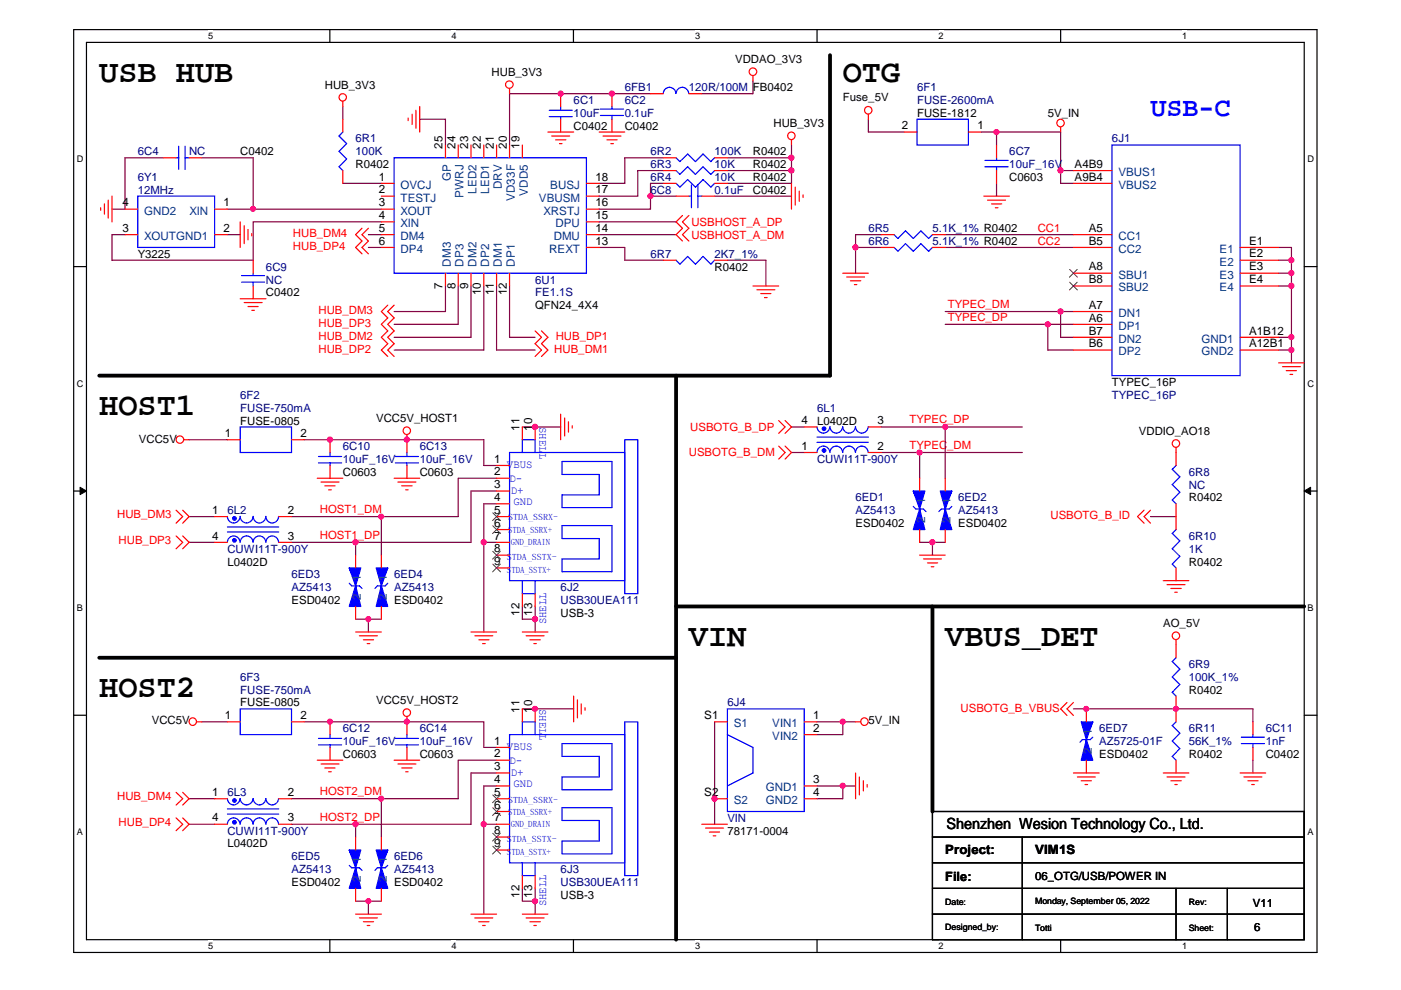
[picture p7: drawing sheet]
<svg xmlns="http://www.w3.org/2000/svg" width="297mm" height="210mm" viewBox="0 0 297 210" stroke-linecap="round" stroke-linejoin="round" font-family="sans-serif">
<path d="M15.6 6.3h263.6v195.6h-263.6zM18.3 9h258.2v190.2h-258.2z" fill="none" stroke="#000" stroke-width=".25"/>
<g fill="#fff">
<path d="M44.1 6.5h1.1v2.2h-1.1z"/>
<path d="M44.1 199.4h1.1v2.2h-1.1z"/>
</g>
<path d="M69.9 6.3v2.7M69.9 199.2v2.7" fill="none" stroke="#000" stroke-width=".25"/>
<g fill="#fff">
<path d="M95.7 6.5h1.1v2.2h-1.1z"/>
<path d="M95.7 199.4h1.1v2.2h-1.1z"/>
</g>
<path d="M121.6 6.3v2.7M121.6 199.2v2.7" fill="none" stroke="#000" stroke-width=".25"/>
<g fill="#fff">
<path d="M147.4 6.5h1v2.2h-1z"/>
<path d="M147.4 199.4h1v2.2h-1z"/>
</g>
<path d="M173.2 6.3v2.7M173.2 199.2v2.7" fill="none" stroke="#000" stroke-width=".25"/>
<g fill="#fff">
<path d="M199 6.5h1.1v2.2h-1.1z"/>
<path d="M199 199.4h1.1v2.2h-1.1z"/>
</g>
<path d="M224.9 6.3v2.7M224.9 199.2v2.7" fill="none" stroke="#000" stroke-width=".25"/>
<g fill="#fff">
<path d="M250.7 6.5h1v2.2h-1z"/>
<path d="M250.7 199.4h1v2.2h-1z"/>
<path d="M16.3 32.7h1.4v2.2h-1.4z"/>
<path d="M277.2 32.7h1.4v2.2h-1.4z"/>
<path d="M16.3 80.2h1.4v2.2h-1.4z"/>
<path d="M277.2 80.2h1.4v2.2h-1.4z"/>
</g>
<path d="M15.6 56.5h2.7M276.5 56.5h2.7" fill="none" stroke="#000" stroke-width=".25"/>
<g fill="#fff">
<path d="M16.3 127.8h1.3v2.2h-1.3z"/>
<path d="M277.2 127.8h1.3v2.2h-1.3z"/>
</g>
<path d="M15.6 104.1h2.7M276.5 104.1h2.7" fill="none" stroke="#000" stroke-width=".25"/>
<g fill="#000" stroke="#000" stroke-width=".21">
<path d="M17 103.3l1.3 .8-1.3 .8z" fill-rule="evenodd"/>
<path d="M276.5 104.1l1.4-.8v1.6z" fill-rule="evenodd"/>
</g>
<g fill="#fff">
<path d="M16.3 175.3h1.3v2.2h-1.3z"/>
<path d="M277.2 175.3h1.3v2.2h-1.3z"/>
</g>
<path d="M15.6 151.7h2.7M276.5 151.7h2.7M197.7 172.1h78.8v27.1h-78.8zM197.7 177.5h78.8M216.7 177.5v21.7M197.7 193.8h78.8M197.7 188.4h78.8M197.7 182.9h78.8M249.3 188.4v10.8M260.2 188.4v10.8" fill="none" stroke="#000" stroke-width=".25"/>
<path d="M176 11.7v67.9h-155M143.3 79.6v119.6M21 139.5h122.3M143.3 128.6h133.2M197.7 128.6v43.5" fill="none" stroke="#000" stroke-width=".8"/>
<g fill="none" stroke="#800040" stroke-width=".25">
<path d="M137.9 19.9h-29.9v10.8M159.6 17.2v2.7h-10.8M34.6 33.5h-8.1v10.8h-2.8M42.8 33.5h10.9v10.8M72.7 38.9h8.2M72.7 22.6v2.7M89 25.3h5.4v5.4M140.6 33.5h-8.1v5.4h-5.5M140.6 38.9h-2.7v5.4h-10.9M140.6 36.2h-5.4v5.4h-8.2M154.2 33.5h13.6M154.2 36.2h13.6"/>
<path d="M167.8 30.7v8.2h-13.6M184.1 25.3v2.7h7.6M208 28h16.9v10.9h2.7M211.3 28v2.7M211.3 38.9v2.7M224.9 36.2h2.7M48.2 44.3h32.7M48.2 49.8h2.7M78.1 49.8h2.8M78.1 52.5h2.8M80.9 47h-27.2v8.2h-30v-5.4h2.8M127 52.5h5.5v2.7h8.1"/>
<path d="M127 49.8h16.3M127 47h16.3M137.9 41.6h5.4M151.5 41.6h16.3M154.2 55.2h8.2v5.4M181.4 52.5h5.4M186.8 49.8h-5.4v8.1M200.4 49.8h27.2M200.4 52.5h27.2M271.1 55.2h2.7M271.1 52.5h2.7v24.4M271.1 57.9h2.7"/>
<path d="M94.4 60.6v5.5h-10.8M97.2 60.6v8.2h-13.6M99.9 60.6v10.9h-16.3M102.6 60.6v13.6h-19M105.3 60.6v13.6h8.2M108 60.6v10.9h5.5M200.4 66.1h27.2M200.4 68.8h27.2M222.2 68.8v5.4h5.4M224.9 66.1v5.4h2.7M271.1 71.5h2.7M271.1 74.2h2.7"/>
<path d="M271.1 60.6h2.7M40.1 93.2h8.1M64.5 93.2h38.1v5.5h2.7M110.7 90.5h8.2M167.8 90.5h2.7M167.8 95.9h2.7M186.8 90.5h29.9M186.8 95.9h29.9M195 95.9v5.5M200.4 90.5v10.9M40.1 115h5.4M40.1 109.5h5.4"/>
<path d="M75.4 115v2.7M80.9 109.5v8.2M102.6 115h2.7M105.3 101.4h-8.1v8.1h-35.4M105.3 104.1h-5.4v10.9h-38.1M105.3 106.8h-2.7v27.2M195 115h5.4M197.7 115v2.7M243.9 109.5h5.4M75.4 131.3h5.5M78.1 131.3v2.7M110.7 128.6v2.7h2.8"/>
<path d="M113.5 128.6v5.4M42.8 153h5.4M64.5 153h38.1v5.5h2.7M110.7 150.3h10.9M151.5 153v21.8M173.2 153h8.2M178.7 153v2.8h-5.5M227.6 150.3h38v2.7M40.1 174.8h5.4M40.1 169.3h5.4M75.4 174.8v2.7M80.9 169.3v8.2"/>
<path d="M102.6 174.8h2.7M105.3 161.2h-8.1v8.1h-35.4M105.3 163.9h-5.4v10.9h-38.1M105.3 166.6h-2.7v27.2M173.2 166.6h8.2M178.7 166.6v2.7h-5.5M265.6 161.2v2.7M75.4 191.1h5.5M78.1 191.1v2.7M110.7 188.4v2.7h2.8M113.5 188.4v5.4"/>
</g>
<g fill="#f0f" stroke="#f0f" stroke-width=".25">
<circle cx="167.8" cy="36.1" r=".54"/>
<circle cx="118.9" cy="19.8" r=".52"/>
<circle cx="167.8" cy="33.4" r=".54"/>
<circle cx="53.6" cy="44.3" r=".51"/>
<circle cx="222.1" cy="68.8" r=".52"/>
<circle cx="224.8" cy="66" r=".54"/>
<circle cx="181.4" cy="52.4" r=".54"/>
<circle cx="197.7" cy="115" r=".54"/>
<circle cx="86.3" cy="153" r=".52"/>
<circle cx="70" cy="153" r=".52"/>
<circle cx="78.1" cy="191.1" r=".51"/>
<circle cx="86.2" cy="93.2" r=".54"/>
<circle cx="69.9" cy="93.2" r=".54"/>
<circle cx="78.1" cy="131.3" r=".52"/>
<circle cx="137.9" cy="41.6" r=".52"/>
<circle cx="273.8" cy="55.2" r=".52"/>
<circle cx="273.8" cy="57.9" r=".52"/>
<circle cx="273.8" cy="60.6" r=".54"/>
<circle cx="273.8" cy="71.5" r=".52"/>
<circle cx="273.8" cy="74.2" r=".54"/>
<circle cx="211.3" cy="28" r=".52"/>
<circle cx="224.8" cy="36.1" r=".54"/>
<circle cx="178.7" cy="153" r=".52"/>
<circle cx="178.7" cy="166.6" r=".52"/>
<circle cx="151.5" cy="169.3" r=".54"/>
<circle cx="249.3" cy="150.3" r=".52"/>
<circle cx="230.3" cy="150.3" r=".51"/>
<circle cx="129.7" cy="19.8" r=".54"/>
<circle cx="102.5" cy="115" r=".54"/>
<circle cx="113.4" cy="131.3" r=".54"/>
<circle cx="113.4" cy="90.5" r=".54"/>
<circle cx="113.4" cy="191.1" r=".52"/>
<circle cx="113.4" cy="150.3" r=".52"/>
<circle cx="102.5" cy="174.7" r=".54"/>
<circle cx="195" cy="95.9" r=".52"/>
<circle cx="200.4" cy="90.5" r=".52"/>
<circle cx="75.4" cy="115" r=".54"/>
<circle cx="80.8" cy="109.5" r=".51"/>
<circle cx="75.4" cy="174.7" r=".54"/>
<circle cx="80.8" cy="169.3" r=".52"/>
</g>
<g fill="none" stroke="#f00" stroke-width=".25">
<path d="M108 18.8v1.1M118.9 19.9v2.7M129.8 19.9v2.7M137.9 19.9h2.7M146 19.9h2.8M159.6 16.1v1.1M34.6 33.5h2.7M40.1 33.5h2.7M72.7 21.5v1.1M72.7 25.3v2.7M72.7 36.2v2.7M80.9 38.9h2.7"/>
<path d="M86.5 25v.6M87.4 24.2v2.2M88.2 23.4v3.8M89 22.6v5.4M94.4 30.7v2.8M97.2 30.7v2.8M99.9 30.7v2.8M102.6 30.7v2.8M105.3 30.7v2.8M108 30.7v2.8M110.7 30.7v2.8M116.2 28h5.4"/>
<path d="M117 28.8h3.8M117.8 29.6h2.2M118.6 30.5h.6M118.9 25.3v2.7M124.3 38.9h2.7M127 28h5.5M127.8 28.8h3.9M128.7 29.6h2.2M129.5 30.5h.5M129.8 25.3v2.7M140.6 33.5h2.7M140.6 38.9h2.7"/>
<path d="M140.6 36.2h2.7M151.5 33.5h2.7M151.5 38.9h2.7M151.5 36.2h2.7M167.8 29.6v1.1M167.8 38.9v5.4M168.6 39.7v3.8M184.1 24.2v1.1M191.7 28h2.7M205.3 28h2.7M211.3 30.7v2.8M211.3 36.2v2.7"/>
<path d="M224.9 26.9v1.1M227.6 38.9h8.2M227.6 36.2h8.2M21.3 44v.6M22.1 43.2v2.2M22.9 42.4v3.8M23.7 41.6v5.4M26.5 49.8h2.7M26.5 44.3h2.7M45.5 49.8h2.7M45.5 44.3h2.7M50.9 47v5.5"/>
<path d="M51.8 47.9v3.8M52.6 48.7v2.2M53.4 49.5v.5M53.7 55.2v2.7M76.8 48.4l-1.4 1.4 1.4 1.3-1.4 1.4 1.4 1.3M78.1 48.4l-1.3 1.4 1.3 1.3-1.3 1.4 1.3 1.3M80.9 41.6h2.7M80.9 49.8h2.7M80.9 52.5h2.7M80.9 44.3h2.7M80.9 47h2.7M94.4 57.9v2.7"/>
<path d="M97.2 57.9v2.7M99.9 57.9v2.7M102.6 57.9v2.7M105.3 57.9v2.7M108 57.9v2.7M124.3 41.6h2.7M124.3 49.8h2.7M124.3 52.5h2.7M124.3 44.3h2.7M124.3 47h2.7M140.6 55.2h2.7M143.3 41.6h2.7"/>
<path d="M144.7 45.7l-1.4 1.3 1.4 1.4-1.4 1.4 1.4 1.3M146 45.7l-1.3 1.3 1.3 1.4-1.3 1.4 1.3 1.3M148.8 41.6h2.7M151.5 55.2h2.7M169.5 40.5v2.2M170.3 41.3v.6M178.7 57.9h5.4M179.5 58.7h3.8M180.3 59.5h2.2M186.8 49.8h2.8M186.8 52.5h2.8M197.7 49.8h2.7"/>
<path d="M197.7 52.5h2.7M208.6 41.6h5.4M209.4 42.4h3.8M210.2 43.2h2.2M211 44h.6M227.6 57.9h8.2M227.6 49.8h8.2M227.6 52.5h8.2M262.9 57.9h8.2M262.9 52.5h8.2M262.9 55.2h8.2M50.9 63.3h5.5"/>
<path d="M51.8 64.1h3.8M52.6 65h2.1M53.4 65.8h.5M53.7 60.6v2.7M82.2 64.7l-1.3 1.4 1.3 1.3-1.3 1.4 1.3 1.4-1.3 1.3 1.3 1.4-1.3 1.3 1.3 1.4M83.6 64.7l-1.4 1.4 1.4 1.3-1.4 1.4 1.4 1.4-1.4 1.3 1.4 1.4-1.4 1.3 1.4 1.4M113.5 70.2l1.3 1.3-1.3 1.4 1.3 1.3-1.3 1.4M114.8 70.2l1.4 1.3-1.4 1.4 1.4 1.3-1.4 1.4M159.6 60.6h5.5M160.5 61.4h3.8M161.3 62.2h2.1M162.1 63.1h.5"/>
<path d="M181.1 60.3h.6M227.6 60.6h8.2M227.6 71.5h8.2M227.6 68.8h8.2M227.6 66.1h8.2M227.6 74.2h8.2M262.9 60.6h8.2M262.9 71.5h8.2M262.9 74.2h8.2M271.1 76.9h5.4M271.9 77.7h3.8M272.7 78.6h2.2"/>
<path d="M273.5 79.4h.6M39 93.2h1.1M48.2 93.2h2.7M61.8 93.2h2.7M70 93.2v2.7M70 98.7v2.7M86.3 92.2v3.7M86.3 98.7v2.7M105.3 98.7h2.7M110.7 90.5v2.7M113.5 90.5v2.7M118.9 87.8v5.4"/>
<path d="M119.7 88.6v3.8M120.5 89.4v2.2M121.3 90.3v.5M165.1 89.2l1.4 1.3-1.4 1.4M165.1 94.6l1.4 1.3-1.4 1.4M166.5 89.2l1.3 1.3-1.3 1.4M166.5 94.6l1.3 1.3-1.3 1.4M170.5 95.9h2.7M170.5 90.5h2.7M184.1 95.9h2.7M184.1 90.5h2.7M249.3 94.9v3.8"/>
<path d="M37.3 108.2l1.4 1.3-1.4 1.4M37.3 113.6l1.4 1.4-1.4 1.3M38.7 113.6l1.4 1.4-1.4 1.3M38.7 108.2l1.4 1.3-1.4 1.4M45.5 115h2.7M45.5 109.5h2.7M59.1 115h2.7M59.1 109.5h2.7M67.3 101.4h5.4M68.1 102.2h3.8M68.9 103h2.1M69.7 103.9h.5"/>
<path d="M75.4 117.7v2.7M80.9 117.7v2.7M83.6 101.4h5.4M84.4 102.2h3.8M85.2 103h2.2M86 103.9h.5M105.3 117.7h2.7M105.3 101.4h2.7M105.3 104.1h2.7M105.3 106.8h2.7M105.3 115h2.7M105.3 109.5h2.7"/>
<path d="M105.3 112.3h2.7M195 117.7h5.4M195 101.4v2.7M195 112.3v2.7M195.8 118.5h3.8M196.6 119.4h2.2M200.4 101.4v2.7M200.4 112.3v2.7M242.6 108.2l-1.4 1.3 1.4 1.4M243.9 108.2l-1.3 1.3 1.3 1.4M249.3 106.8v5.5M75.4 134h5.5"/>
<path d="M75.4 128.6v2.7M76.2 134.8h3.8M77 135.7h2.2M77.9 136.5h.5M80.9 128.6v2.7M99.9 134h5.4M100.7 134.8h3.8M101.5 135.7h2.2M102.3 136.5h.6M105.3 120.4h2.7M110.7 134h5.5M110.7 125.9v2.7"/>
<path d="M111.5 134.8h3.9M112.4 135.7h2.2M113.2 136.5h.5M113.5 125.9v2.7M197.4 120.2h.6M246.6 123.1h5.5M247.4 124h3.8M248.2 124.8h2.2M249.1 125.6h.5M249.3 120.4v2.7M249.3 135.7v3.8M41.7 153h1.1"/>
<path d="M48.2 153h2.7M61.8 153h2.7M70 153v2.8M70 158.5v2.7M86.3 151.9v3.9M86.3 158.5v2.7M105.3 158.5h2.7M110.7 150.3v2.7M113.5 150.3v2.7M121.6 147.6v5.4M122.4 148.4v3.8M123.2 149.2v2.2"/>
<path d="M124 150v.6M151.5 153h2.7M170.5 153h2.7M170.5 155.8h2.7M181.4 153h1.1M226.2 148.9l-1.3 1.4 1.3 1.4M227.6 148.9l-1.4 1.4 1.4 1.4M230.3 150.3v2.7M249.3 147.6v5.4M265.6 153v2.8M265.6 158.5v2.7M37.3 168l1.4 1.3-1.4 1.4"/>
<path d="M37.3 173.4l1.4 1.4-1.4 1.3M38.7 168l1.4 1.3-1.4 1.4M38.7 173.4l1.4 1.4-1.4 1.3M45.5 174.8h2.7M45.5 169.3h2.7M59.1 174.8h2.7M59.1 169.3h2.7M67.3 161.2h5.4M68.1 162h3.8M68.9 162.8h2.1M69.7 163.6h.5M75.4 177.5v2.7"/>
<path d="M80.9 177.5v2.7M83.6 161.2h5.4M84.4 162h3.8M85.2 162.8h2.2M86 163.6h.5M105.3 161.2h2.7M105.3 163.9h2.7M105.3 174.8h2.7M105.3 166.6h2.7M105.3 177.5h2.7M105.3 169.3h2.7M105.3 172.1h2.7"/>
<path d="M148.8 174.8h5.4M149.6 175.6h3.8M150.4 176.4h2.2M151.2 177.2h.6M151.5 169.3h2.7M170.5 166.6h2.7M170.5 169.3h2.7M181.4 163.9v5.4M182.2 164.7v3.8M183 165.5v2.2M183.9 166.3v.6M227.6 163.9h5.4"/>
<path d="M228.4 164.7h3.8M229.2 165.5h2.2M230 166.3h.6M230.3 161.2v2.7M246.6 163.9h5.5M247.4 164.7h3.8M248.2 165.5h2.2M249.1 166.3h.5M249.3 161.2v2.7M262.9 163.9h5.5M263.7 164.7h3.8M264.6 165.5h2.1"/>
<path d="M265.4 166.3h.5M75.4 193.8h5.5M75.4 188.4v2.7M76.2 194.6h3.8M77 195.4h2.2M77.9 196.2h.5M80.9 188.4v2.7M99.9 193.8h5.4M100.7 194.6h3.8M101.5 195.4h2.2M102.3 196.2h.6M105.3 180.2h2.7"/>
<path d="M110.7 193.8h5.5M110.7 185.6v2.8M111.5 194.6h3.9M112.4 195.4h2.2M113.2 196.2h.5M113.5 185.6v2.8"/>
<circle cx="108" cy="17.9" r=".8"/>
<circle cx="159.6" cy="15.2" r=".81"/>
<circle cx="72.7" cy="20.6" r=".78"/>
<circle cx="167.8" cy="28.8" r=".79"/>
<circle cx="184.1" cy="23.4" r=".79"/>
<circle cx="224.8" cy="26.1" r=".79"/>
<circle cx="38.2" cy="93.2" r=".8"/>
<circle cx="86.2" cy="91.3" r=".79"/>
<circle cx="249.3" cy="94" r=".79"/>
<circle cx="249.3" cy="134.8" r=".79"/>
<circle cx="40.9" cy="153" r=".79"/>
<circle cx="86.2" cy="151.1" r=".79"/>
<circle cx="183.3" cy="153" r=".79"/>
</g>
<g fill="none" stroke="#00f" stroke-width=".25">
<path d="M140.6 19.8a1.33 1.33 0 0 1 1.4-1.3 1.33 1.33 0 0 1 1.3 1.3M143.3 19.8a1.33 1.33 0 0 1 1.4-1.3 1.33 1.33 0 0 1 1.3 1.3M37.3 33.5h.6M37.9 31v4.9M39.2 33.5h.9M39.2 31v4.9M72.7 28l-.8 .8 1.6 1.7-1.6 1.6 1.6 1.6-1.6 1.7 .8 .8M83.6 33.5h40.7v24.4h-40.7zM116.5 23.4h4.8M116.5 24.7h4.8M118.9 22.6v.8M118.9 24.7v.6"/>
<path d="M127.3 24.5h4.9M127.3 23.1h4.9M129.8 22.6v.5M129.8 24.5v.8M143.3 33.5l.8 .8 1.7-1.6 1.6 1.6 1.7-1.6 1.6 1.6 .8-.8M143.3 38.9l.8 .8 1.7-1.6 1.6 1.6 1.7-1.6 1.6 1.6 .8-.8M143.3 36.2l.8 .8 1.7-1.6 1.6 1.6 1.7-1.6 1.6 1.6 .8-.8M146.6 39.2v4.8M148 39.2v4.8M194.4 25.3h10.9v5.4h-10.9zM208.8 35.4h4.9M208.8 34h4.9"/>
<path d="M211.3 33.5v.5M211.3 35.4v.8M235.8 30.7h27.1v48.9h-27.1zM29.2 41.6h16.3v10.9h-16.3zM51.2 59.8h4.9M51.2 58.4h4.9M53.7 57.9v.5M53.7 59.8v.8M143.3 55.2l.8 .8 1.7-1.6 1.6 1.6 1.7-1.6 1.6 1.6 .8-.8M146 41.6h.6M148 41.6h.8M189.6 49.8l.8 .8 1.6-1.6 1.6 1.6 1.6-1.6 1.7 1.6 .8-.8"/>
<path d="M189.6 52.5l.8 .8 1.6-1.6 1.6 1.6 1.6-1.6 1.7 1.6 .8-.8M50.9 90.5h10.9v5.4h-10.9zM67.5 96.8h4.9M67.5 98.1h4.9M70 95.9v.9M70 98.1v.6M83.8 96.8h4.9M83.8 98.1h4.9M86.3 95.9v.9M86.3 98.1v.6M108 95.9h24.5v27.2h-24.5zM110.7 95.9v-2.7h2.8v2.7"/>
<path d="M119.2 97.8h10.6v9.8h-10.6v-2.7h7.8v-4.3h-7.8zM132.5 93.2h2.7v32.7h-2.7zM173.2 90.5a1.35 1.35 0 0 0 1.4 1.3 1.35 1.35 0 0 0 1.3-1.3M173.2 95.9a1.36 1.36 0 0 1 1.4-1.3 1.36 1.36 0 0 1 1.3 1.3M173.2 92.7h10.9M173.2 93.8h10.9M176 90.5a1.33 1.33 0 0 0 1.3 1.3 1.33 1.33 0 0 0 1.3-1.3M176 95.9a1.33 1.33 0 0 1 1.3-1.3 1.33 1.33 0 0 1 1.3 1.3M178.7 90.5a1.33 1.33 0 0 0 1.3 1.3 1.33 1.33 0 0 0 1.4-1.3 1.35 1.35 0 0 0 1.3 1.3 1.35 1.35 0 0 0 1.4-1.3M178.7 95.9a1.33 1.33 0 0 1 1.3-1.3 1.33 1.33 0 0 1 1.4 1.3 1.36 1.36 0 0 1 1.3-1.3 1.36 1.36 0 0 1 1.4 1.3M249.3 98.7l-.8 .8 1.6 1.6-1.6 1.7 1.6 1.6-1.6 1.6 .8 .8M48.2 114.9a1.33 1.33 0 0 1 1.4-1.3 1.33 1.33 0 0 1 1.3 1.3"/>
<path d="M48.2 109.5a1.33 1.33 0 0 0 1.4 1.4 1.33 1.33 0 0 0 1.3-1.4M48.2 112.8h10.9M48.2 111.7h10.9M50.9 114.9a1.36 1.36 0 0 1 1.4-1.3 1.36 1.36 0 0 1 1.3 1.3M50.9 109.5a1.36 1.36 0 0 0 1.4 1.4 1.36 1.36 0 0 0 1.3-1.4M53.7 114.9a1.33 1.33 0 0 1 1.3-1.3 1.33 1.33 0 0 1 1.3 1.3M53.7 109.5a1.33 1.33 0 0 0 1.3 1.4 1.33 1.33 0 0 0 1.3-1.4M56.4 114.9a1.33 1.33 0 0 1 1.3-1.3 1.33 1.33 0 0 1 1.4 1.3M56.4 109.5a1.33 1.33 0 0 0 1.3 1.4 1.33 1.33 0 0 0 1.4-1.4M119.2 111.4h10.6v9.8h-10.6v-2.7h7.8v-4.3h-7.8zM193.6 107.4l.6 .5h1.6l.5 .6M201.8 107.4l-.5 .5h-1.7l-.5 .6"/>
<path d="M249.3 112.3l-.8 .8 1.6 1.6-1.6 1.6 1.6 1.7-1.6 1.6 .8 .8M74 123.7l.6 .5h1.6l.6 .6M82.2 123.7l-.5 .5h-1.7l-.5 .6M110.7 123.1v2.8h2.8v-2.8M249.3 139.5l-.8 .8 1.6 1.6-1.6 1.6 1.6 1.6-1.6 1.7 .8 .8M50.9 150.3h10.9v5.5h-10.9zM67.5 156.6h4.9M67.5 157.9h4.9M70 155.8v.8M70 157.9v.6M83.8 156.6h4.9M83.8 157.9h4.9"/>
<path d="M86.3 155.8v.8M86.3 157.9v.6M108 155.8h24.5v27.1h-24.5zM110.7 155.8v-2.8h2.8v2.8M119.2 157.7h10.6v9.7h-10.6v-2.7h7.8v-4.3h-7.8zM132.5 153h2.7v32.6h-2.7zM154.2 150.3h16.3v21.8h-16.3zM154.2 155.8l5.4 2.7v5.4l-5.4 2.7M231.7 156.3l-.6 .5h-1.6l-.5 .6M249.3 153l-.8 .9 1.6 1.6-1.6 1.6 1.6 1.6-1.6 1.7 .8 .8M263.2 157.7h4.9M263.2 156.3h4.9"/>
<path d="M265.6 155.8v.5M265.6 157.7v.8M48.2 174.7a1.33 1.33 0 0 1 1.4-1.3 1.33 1.33 0 0 1 1.3 1.3M48.2 169.3a1.33 1.33 0 0 0 1.4 1.4 1.33 1.33 0 0 0 1.3-1.4M48.2 172.6h10.9M48.2 171.5h10.9M50.9 174.7a1.36 1.36 0 0 1 1.4-1.3 1.36 1.36 0 0 1 1.3 1.3M50.9 169.3a1.35 1.35 0 0 0 1.4 1.4 1.35 1.35 0 0 0 1.3-1.4M53.7 174.7a1.33 1.33 0 0 1 1.3-1.3 1.33 1.33 0 0 1 1.3 1.3M53.7 169.3a1.33 1.33 0 0 0 1.3 1.4 1.33 1.33 0 0 0 1.3-1.4M56.4 174.7a1.33 1.33 0 0 1 1.3-1.3 1.33 1.33 0 0 1 1.4 1.3M56.4 169.3a1.33 1.33 0 0 0 1.3 1.4 1.33 1.33 0 0 0 1.4-1.4"/>
<path d="M119.2 171.3h10.6v9.7h-10.6v-2.7h7.8v-4.3h-7.8zM74 183.5l.6 .5h1.6l.6 .5M82.2 183.5l-.5 .5h-1.7l-.5 .5M110.7 182.9v2.7h2.8v-2.7"/>
</g>
<g fill="none" stroke="#804000" stroke-width=".21">
<path d="M226.8 57.1l1.6 1.7M226.8 59.8l1.6 1.7M228.4 57.1l-1.7 1.7M228.4 59.8l-1.7 1.7M104.5 119.6l1.6 1.7M104.5 116.9l1.6 1.6M104.5 108.7l1.6 1.7M104.5 111.5l1.6 1.6M106.1 119.6l-1.7 1.7M106.1 116.9l-1.7 1.6M106.1 108.7l-1.7 1.7M106.1 111.5l-1.7 1.6"/>
<path d="M104.5 179.4l1.6 1.7M104.5 176.7l1.6 1.6M104.5 168.5l1.6 1.7M104.5 171.3l1.6 1.6M106.1 179.4l-1.7 1.7M106.1 176.7l-1.7 1.6M106.1 168.5l-1.7 1.7M106.1 171.3l-1.7 1.6"/>
</g>
<g fill="#00f" stroke="#00f" stroke-width=".25">
<path d="M80.9 124.2v.6v-.6l1.3 4.4h-2.4z" fill-rule="evenodd"/>
<path d="M79.8 120.4h2.4l-1.3 2.7 1.3-2.7-1.3 3.8z" fill-rule="evenodd"/>
<path d="M75.4 184v.5v-.5l1.1 4.4h-2.5z" fill-rule="evenodd"/>
<path d="M74 180.2l1.4 2.7-1.4-2.7h2.5l-1.1 3.8z" fill-rule="evenodd"/>
<path d="M80.9 184v.5v-.5l1.3 4.4h-2.4z" fill-rule="evenodd"/>
<path d="M79.8 180.2h2.4l-1.3 2.7 1.3-2.7-1.3 3.8z" fill-rule="evenodd"/>
<path d="M195 107.9v.6v-.6l1.1 4.4h-2.5z" fill-rule="evenodd"/>
<path d="M193.6 104.1l1.4 2.7-1.4-2.7h2.5l-1.1 3.8z" fill-rule="evenodd"/>
<path d="M200.4 107.9v.6v-.6l1.4 4.4h-2.5z" fill-rule="evenodd"/>
<path d="M199.3 104.1h2.5l-1.4 2.7 1.4-2.7-1.4 3.8z" fill-rule="evenodd"/>
<path d="M230.3 156.8v.6v-.6l1.4 4.4h-2.5z" fill-rule="evenodd"/>
<path d="M229.2 153h2.5l-1.4 2.8 1.4-2.8-1.4 3.8z" fill-rule="evenodd"/>
<path d="M75.4 124.2v.6v-.6l1.1 4.4h-2.5z" fill-rule="evenodd"/>
<path d="M74 120.4l1.4 2.7-1.4-2.7h2.5l-1.1 3.8z" fill-rule="evenodd"/>
<circle cx="174.7" cy="95.5" r=".38"/>
<circle cx="174.7" cy="90.9" r=".38"/>
<circle cx="49.7" cy="169.7" r=".38"/>
<circle cx="49.7" cy="174.3" r=".38"/>
<circle cx="49.7" cy="109.9" r=".39"/>
<circle cx="49.7" cy="114.6" r=".38"/>
</g>
<g font-size="6.8">
<text x="21" y="17.3">USB HUB</text>
<text x="178.7" y="17.3">OTG</text>
<text x="21" y="88">HOST1</text>
<text x="146" y="136.9">VIN</text>
<text x="200.4" y="136.9">VBUS_DET</text>
<text x="21" y="147.8">HOST2</text>
</g>
<text font-size="5.7" fill="#00f" x="243.9" y="24.6">USB-C</text>
<text font-size="3.3" x="200.7" y="175.8">Shenzhen Wesion Technology Co., Ltd.</text>
<g font-size="2.7">
<text x="200.4" y="181.1">Project:</text>
<text x="219.5" y="181.1">VIM1S</text>
<text x="200.4" y="186.8">File:</text>
</g>
<g font-size="2.5">
<text x="191.2" y="27.4">2</text>
<text x="207.2" y="27.4">1</text>
<text x="93.9" y="31.6" transform="rotate(-90 93.9 31.6)">25</text>
<text x="96.6" y="31.6" transform="rotate(-90 96.6 31.6)">24</text>
<text x="99.3" y="31.6" transform="rotate(-90 99.3 31.6)">23</text>
<text x="102" y="31.6" transform="rotate(-90 102 31.6)">22</text>
<text x="104.7" y="31.6" transform="rotate(-90 104.7 31.6)">21</text>
<text x="107.4" y="31.6" transform="rotate(-90 107.4 31.6)">20</text>
<text x="110.2" y="31.6" transform="rotate(-90 110.2 31.6)">19</text>
<text x="227.8" y="35.6">A4B9</text>
<text x="80.3" y="38.3">1</text>
<text x="80.3" y="41">2</text>
<text x="126.2" y="41">17</text>
<text x="126.2" y="38.3">18</text>
<text x="227.8" y="38.3">A9B4</text>
<text x="26" y="43.7">4</text>
<text x="47.4" y="43.7">1</text>
<text x="80.3" y="43.7">3</text>
<text x="80.3" y="46.5">4</text>
<text x="126.2" y="46.5">15</text>
<text x="126.2" y="43.7">16</text>
<text x="26" y="49.2">3</text>
<text x="47.4" y="49.2">2</text>
<text x="80.3" y="49.2">5</text>
<text x="80.3" y="51.9">6</text>
<text x="126.2" y="51.9">13</text>
<text x="126.2" y="49.2">14</text>
<text x="230.8" y="49.2">A5</text>
<text x="230.8" y="51.9">B5</text>
<text x="264.8" y="51.9">E1</text>
<text x="230.8" y="57.3">A8</text>
<text x="264.8" y="54.6">E2</text>
<text x="264.8" y="57.3">E3</text>
<text x="93.9" y="61.2" transform="rotate(-90 93.9 61.2)">7</text>
<text x="96.6" y="61.2" transform="rotate(-90 96.6 61.2)">8</text>
<text x="99.3" y="61.2" transform="rotate(-90 99.3 61.2)">9</text>
<text x="102" y="62.6" transform="rotate(-90 102 62.6)">10</text>
<text x="104.7" y="62.6" transform="rotate(-90 104.7 62.6)">11</text>
<text x="107.4" y="62.6" transform="rotate(-90 107.4 62.6)">12</text>
<text x="230.8" y="65.5">A7</text>
<text x="230.8" y="60">B8</text>
<text x="264.8" y="60">E4</text>
<text x="230.8" y="68.2">A6</text>
<text x="230.8" y="70.9">B7</text>
<text x="264.8" y="70.9">A1B12</text>
<text x="230.8" y="73.6">B6</text>
<text x="264.8" y="73.6">A12B1</text>
<text x="170" y="89.9">4</text>
<text x="186" y="89.9">3</text>
<text x="47.7" y="92.6">1</text>
<text x="63.7" y="92.6">2</text>
<text x="110.2" y="91.3" transform="rotate(-90 110.2 91.3)">11</text>
<text x="112.9" y="91.3" transform="rotate(-90 112.9 91.3)">10</text>
<text x="170" y="95.3">1</text>
<text x="186" y="95.3">2</text>
<text x="104.8" y="98.1">1</text>
<text x="104.8" y="100.8">2</text>
<text x="104.8" y="103.5">3</text>
<text x="104.8" y="106.2">4</text>
<text x="45" y="108.9">1</text>
<text x="61" y="108.9">2</text>
<text x="104.8" y="108.9">5</text>
<text x="104.8" y="111.7">6</text>
<text x="45" y="114.4">4</text>
<text x="61" y="114.4">3</text>
<text x="104.8" y="119.8">9</text>
<text x="104.8" y="117.1">8</text>
<text x="104.8" y="114.4">7</text>
<text x="110.2" y="130.6" transform="rotate(-90 110.2 130.6)">12</text>
<text x="112.9" y="130.6" transform="rotate(-90 112.9 130.6)">13</text>
<text x="47.7" y="152.5">1</text>
<text x="63.7" y="152.5">2</text>
<text x="110.2" y="151.1" transform="rotate(-90 110.2 151.1)">11</text>
<text x="112.9" y="151.1" transform="rotate(-90 112.9 151.1)">10</text>
<text x="149.3" y="152.5">S1</text>
<text x="172.4" y="152.5">1</text>
<text x="172.4" y="155.2">2</text>
<text x="104.8" y="157.9">1</text>
<text x="104.8" y="160.6">2</text>
<text x="104.8" y="163.3">3</text>
<text x="104.8" y="166">4</text>
<text x="172.4" y="166">3</text>
<text x="45" y="168.8">1</text>
<text x="61" y="168.8">2</text>
<text x="104.8" y="168.8">5</text>
<text x="104.8" y="171.5">6</text>
<text x="149.3" y="168.8">S2</text>
<text x="172.4" y="168.8">4</text>
<text x="45" y="174.2">4</text>
<text x="61" y="174.2">3</text>
<text x="104.8" y="179.6">9</text>
<text x="104.8" y="176.9">8</text>
<text x="104.8" y="174.2">7</text>
<text x="110.2" y="190.3" transform="rotate(-90 110.2 190.3)">12</text>
<text x="112.9" y="190.3" transform="rotate(-90 112.9 190.3)">13</text>
</g>
<g font-size="2.5" fill="#004080">
<text x="84.9" y="40">OVCJ</text>
<text x="95.6" y="38.4" transform="rotate(-90 95.6 38.4)">GP</text>
<text x="98.3" y="41.9" transform="rotate(-90 98.3 41.9)">PWRJ</text>
<text x="101" y="41.1" transform="rotate(-90 101 41.1)">LED2</text>
<text x="103.7" y="41.1" transform="rotate(-90 103.7 41.1)">LED1</text>
<text x="106.4" y="40.1" transform="rotate(-90 106.4 40.1)">DRV</text>
<text x="111.9" y="41.5" transform="rotate(-90 111.9 41.5)">VDD5</text>
<text x="116.7" y="40">BUSJ</text>
<text x="237.1" y="37.3">VBUS1</text>
<text x="237.1" y="40">VBUS2</text>
<text x="30.6" y="45.5">GND2</text>
<text x="40.2" y="45.5">XIN</text>
<text x="84.9" y="42.7">TESTJ</text>
<text x="84.9" y="45.5">XOUT</text>
<text x="109.2" y="42.6" transform="rotate(-90 109.2 42.6)">VD33F</text>
<text x="114.3" y="42.7">VBUSM</text>
<text x="115.2" y="45.5">XRSTJ</text>
<text x="30.6" y="50.9">XOUTGND1</text>
<text x="84.9" y="48.2">XIN</text>
<text x="84.9" y="50.9">DM4</text>
<text x="84.9" y="53.6">DP4</text>
<text x="116.5" y="53.6">REXT</text>
<text x="117.4" y="50.9">DMU</text>
<text x="117.8" y="48.2">DPU</text>
<text x="237.1" y="50.9">CC1</text>
<text x="237.1" y="53.6">CC2</text>
<text x="258.6" y="53.6">E1</text>
<text x="95.6" y="56.6" transform="rotate(-90 95.6 56.6)">DM3</text>
<text x="98.3" y="56.6" transform="rotate(-90 98.3 56.6)">DP3</text>
<text x="101" y="56.6" transform="rotate(-90 101 56.6)">DM2</text>
<text x="103.7" y="56.6" transform="rotate(-90 103.7 56.6)">DP2</text>
<text x="106.4" y="56.6" transform="rotate(-90 106.4 56.6)">DM1</text>
<text x="109.2" y="56.6" transform="rotate(-90 109.2 56.6)">DP1</text>
<text x="237.1" y="59.1">SBU1</text>
<text x="258.6" y="56.3">E2</text>
<text x="258.6" y="59.1">E3</text>
<text x="237.1" y="61.8">SBU2</text>
<text x="258.6" y="61.8">E4</text>
<text x="237.1" y="69.9">DP1</text>
<text x="237.1" y="67.2">DN1</text>
<text x="237.1" y="72.7">DN2</text>
<text x="237.1" y="75.4">DP2</text>
<text x="254.8" y="72.7">GND1</text>
<text x="254.8" y="75.4">GND2</text>
<text x="196.1" y="106.9" transform="rotate(-90 196.1 106.9)">1</text>
<text x="201.5" y="106.9" transform="rotate(-90 201.5 106.9)">1</text>
<text x="196.1" y="110.9" transform="rotate(-90 196.1 110.9)">2</text>
<text x="201.5" y="110.9" transform="rotate(-90 201.5 110.9)">2</text>
<text x="76.5" y="123.2" transform="rotate(-90 76.5 123.2)">1</text>
<text x="82" y="123.2" transform="rotate(-90 82 123.2)">1</text>
<text x="76.5" y="127.2" transform="rotate(-90 76.5 127.2)">2</text>
<text x="82" y="127.2" transform="rotate(-90 82 127.2)">2</text>
<text x="155.6" y="154.2">S1</text>
<text x="163.7" y="154.2">VIN1</text>
<text x="231.5" y="155.8" transform="rotate(-90 231.5 155.8)">1</text>
<text x="163.7" y="156.9">VIN2</text>
<text x="231.5" y="159.8" transform="rotate(-90 231.5 159.8)">2</text>
<text x="162.3" y="167.8">GND1</text>
<text x="155.6" y="170.5">S2</text>
<text x="162.3" y="170.5">GND2</text>
<text x="76.5" y="183" transform="rotate(-90 76.5 183)">1</text>
<text x="82" y="183" transform="rotate(-90 82 183)">1</text>
<text x="76.5" y="187" transform="rotate(-90 76.5 187)">2</text>
<text x="82" y="187" transform="rotate(-90 82 187)">2</text>
</g>
<g font-size="2.4">
<text x="104.2" y="16.1">HUB_3V3</text>
<text x="155.9" y="13.3">VDDAO_3V3</text>
<text x="68.9" y="18.8">HUB_3V3</text>
<text x="159.6" y="19.4">FB0402</text>
<text x="178.7" y="21.5">Fuse_5V</text>
<text x="121.6" y="27.5">C0402</text>
<text x="132.5" y="27.5">C0402</text>
<text x="164" y="26.9">HUB_3V3</text>
<text x="194.4" y="24.8">FUSE-1812</text>
<text x="222.2" y="24.8">5V_IN</text>
<text x="50.9" y="32.9">C0402</text>
<text x="75.4" y="35.7">R0402</text>
<text x="159.6" y="32.9">R0402</text>
<text x="159.6" y="35.7">R0402</text>
<text x="159.6" y="38.4">R0402</text>
<text x="159.6" y="41.1">C0402</text>
<text x="214" y="38.4">C0603</text>
<text x="29.2" y="54.7">Y3225</text>
<text x="151.5" y="57.4">R0402</text>
<text x="56.4" y="62.8">C0402</text>
<text x="113.5" y="65.5">QFN24_4X4</text>
<text x="235.8" y="81.8">TYPEC_16P</text>
<text x="79.8" y="89.5">VCC5V_HOST1</text>
<text x="29.5" y="93.8">VCC5V</text>
<text x="50.9" y="90">FUSE-0805</text>
<text x="173.2" y="90">L0402D</text>
<text x="241.5" y="92.2">VDDIO_AO18</text>
<text x="72.7" y="100.9">C0603</text>
<text x="89" y="100.9">C0603</text>
<text x="252.1" y="106.3">R0402</text>
<text x="181.4" y="111.7">ESD0402</text>
<text x="203.2" y="111.7">ESD0402</text>
<text x="48.2" y="119.9">L0402D</text>
<text x="252.1" y="119.9">R0402</text>
<text x="61.8" y="128.1">ESD0402</text>
<text x="83.6" y="128.1">ESD0402</text>
<text x="118.9" y="130.8">USB-3</text>
<text x="246.6" y="132.9">AO_5V</text>
<text x="50.9" y="149.8">FUSE-0805</text>
<text x="79.8" y="149.2">VCC5V_HOST2</text>
<text x="252.1" y="147.1">R0402</text>
<text x="32.2" y="153.6">VCC5V</text>
<text x="184.1" y="153.6">5V_IN</text>
<text x="72.7" y="160.7">C0603</text>
<text x="89" y="160.7">C0603</text>
<text x="233" y="160.7">ESD0402</text>
<text x="252.1" y="160.7">R0402</text>
<text x="268.4" y="160.7">C0402</text>
<text x="48.2" y="179.7">L0402D</text>
<text x="154.2" y="177">78171-0004</text>
<text x="61.8" y="187.8">ESD0402</text>
<text x="83.6" y="187.8">ESD0402</text>
<text x="118.9" y="190.6">USB-3</text>
<text x="219.5" y="186.5">06_OTG/USB/POWER IN</text>
<text x="265.6" y="192.2">V11</text>
<text x="265.9" y="197.4">6</text>
</g>
<g font-size="2.4" fill="#000080">
<text x="121.6" y="22.1">6C1</text>
<text x="132.5" y="22.1">6C2</text>
<text x="132.5" y="19.4">6FB1</text>
<text x="146" y="19.4">120R/100M</text>
<text x="194.4" y="19.4">6F1</text>
<text x="194.4" y="22.1">FUSE-2600mA</text>
<text x="121.6" y="24.8">10uF</text>
<text x="132.5" y="24.8">0.1uF</text>
<text x="29.2" y="32.9">6C4</text>
<text x="40.1" y="32.9">NC</text>
<text x="75.4" y="30.2">6R1</text>
<text x="75.4" y="32.9">100K</text>
<text x="137.9" y="32.9">6R2</text>
<text x="137.9" y="35.7">6R3</text>
<text x="151.5" y="32.9">100K</text>
<text x="151.5" y="35.7">10K</text>
<text x="214" y="32.9">6C7</text>
<text x="214" y="35.7">10uF_16V</text>
<text x="235.8" y="30.2">6J1</text>
<text x="29.2" y="38.4">6Y1</text>
<text x="29.2" y="41.1">12MHz</text>
<text x="137.9" y="38.4">6R4</text>
<text x="137.9" y="41.1">6C8</text>
<text x="151.5" y="38.4">10K</text>
<text x="151.5" y="41.1">0.1uF</text>
<text x="184.1" y="49.2">6R5</text>
<text x="184.1" y="52">6R6</text>
<text x="197.7" y="49.2">5.1K_1% R0402</text>
<text x="197.7" y="52">5.1K_1% R0402</text>
<text x="56.4" y="57.4">6C9</text>
<text x="137.9" y="54.7">6R7</text>
<text x="151.5" y="54.7">2K7_1%</text>
<text x="56.4" y="60.1">NC</text>
<text x="113.5" y="60.1">6U1</text>
<text x="113.5" y="62.8">FE1.1S</text>
<text x="50.9" y="84.6">6F2</text>
<text x="50.9" y="87.3">FUSE-750mA</text>
<text x="173.2" y="87.3">6L1</text>
<text x="235.8" y="84.6">TYPEC_16P</text>
<text x="72.7" y="95.4">6C10</text>
<text x="89" y="95.4">6C13</text>
<text x="72.7" y="98.1">10uF_16V</text>
<text x="89" y="98.1">10uF_16V</text>
<text x="173.2" y="98.1">CUWI11T-900Y</text>
<text x="252.1" y="100.9">6R8</text>
<text x="181.4" y="106.3">6ED1</text>
<text x="203.2" y="106.3">6ED2</text>
<text x="252.1" y="103.6">NC</text>
<text x="48.2" y="109">6L2</text>
<text x="181.4" y="109">AZ5413</text>
<text x="203.2" y="109">AZ5413</text>
<text x="48.2" y="117.2">CUWI11T-900Y</text>
<text x="252.1" y="114.5">6R10</text>
<text x="252.1" y="117.2">1K</text>
<text x="61.8" y="122.6">6ED3</text>
<text x="61.8" y="125.3">AZ5413</text>
<text x="83.6" y="122.6">6ED4</text>
<text x="83.6" y="125.3">AZ5413</text>
<text x="118.9" y="125.3">6J2</text>
<text x="118.9" y="128.1">USB30UEA111</text>
<text x="252.1" y="141.7">6R9</text>
<text x="50.9" y="144.4">6F3</text>
<text x="50.9" y="147.1">FUSE-750mA</text>
<text x="154.2" y="149.8">6J4</text>
<text x="252.1" y="144.4">100K_1%</text>
<text x="72.7" y="155.3">6C12</text>
<text x="89" y="155.3">6C14</text>
<text x="233" y="155.3">6ED7</text>
<text x="252.1" y="155.3">6R11</text>
<text x="268.4" y="155.3">6C11</text>
<text x="72.7" y="158">10uF_16V</text>
<text x="89" y="158">10uF_16V</text>
<text x="233" y="158">AZ5725-01F</text>
<text x="252.1" y="158">56K_1%</text>
<text x="268.4" y="158">1nF</text>
<text x="48.2" y="168.8">6L3</text>
<text x="48.2" y="177">CUWI11T-900Y</text>
<text x="154.2" y="174.3">VIN</text>
<text x="61.8" y="182.4">6ED5</text>
<text x="61.8" y="185.1">AZ5413</text>
<text x="83.6" y="182.4">6ED6</text>
<text x="83.6" y="185.1">AZ5413</text>
<text x="118.9" y="185.1">6J3</text>
<text x="118.9" y="187.8">USB30UEA111</text>
</g>
<g font-size="2.4" fill="#f00">
<text x="146.6" y="47.9">USBHOST_A_DP</text>
<text x="62.1" y="50.3">HUB_DM4</text>
<text x="62.1" y="53.1">HUB_DP4</text>
<text x="146.6" y="50.6">USBHOST_A_DM</text>
<text x="220" y="49.2">CC1</text>
<text x="220" y="51.9">CC2</text>
<text x="201" y="65.3">TYPEC_DM</text>
<text x="67.5" y="66.6">HUB_DM3</text>
<text x="67.5" y="69.4">HUB_DP3</text>
<text x="201" y="68">TYPEC_DP</text>
<text x="67.5" y="72.1">HUB_DM2</text>
<text x="67.5" y="74.8">HUB_DP2</text>
<text x="117.5" y="74.8">HUB_DM1</text>
<text x="117.8" y="72.1">HUB_DP1</text>
<text x="192.8" y="89.8">TYPEC_DP</text>
<text x="146.3" y="91.4">USBOTG_B_DP</text>
<text x="192.8" y="95.2">TYPEC</text>
<text x="200.8" y="95.2">_DM</text>
<text x="146" y="96.8">USBOTG_B_DM</text>
<text x="24.8" y="109.8">HUB_DM3</text>
<text x="67.8" y="108.8">HOST1_DM</text>
<text x="222.7" y="110.1">USBOTG_B_ID</text>
<text x="25.1" y="115.3">HUB_DP3</text>
<text x="67.8" y="114.2">HOST1_DP</text>
<text x="203.7" y="150.9">USBOTG_B_VBUS</text>
<text x="24.8" y="169.6">HUB_DM4</text>
<text x="67.8" y="168.6">HOST2_DM</text>
<text x="25.1" y="175.1">HUB_DP4</text>
<text x="67.8" y="174">HOST2_DP</text>
</g>
<g font-size="2.4" fill="#00f">
<text x="114.4" y="90.5" transform="rotate(90 114.4 90.5)">SHEL</text>
<text x="114.4" y="95.9" transform="rotate(90 114.4 95.9)">L</text>
<text x="107.5" y="99.3">VBUS</text>
<text x="108" y="102.2">D-</text>
<text x="108.3" y="104.7">D+</text>
<text x="108.8" y="107.2">GND</text>
<text x="115.8" y="132.4" transform="rotate(-90 115.8 132.4)">SHELL</text>
<text x="114.4" y="150.3" transform="rotate(90 114.4 150.3)">SHELL</text>
<text x="107.5" y="159.1">VBUS</text>
<text x="108" y="162.1">D-</text>
<text x="108.3" y="164.5">D+</text>
<text x="108.8" y="166.9">GND</text>
<text x="115.8" y="192.2" transform="rotate(-90 115.8 192.2)">SHELL</text>
</g>
<g font-size="1.9">
<text x="44.1" y="8.3">5</text>
<text x="95.7" y="8.3">4</text>
<text x="147.4" y="8.3">3</text>
<text x="199" y="8.3">2</text>
<text x="250.7" y="8.3">1</text>
<text x="16.3" y="34.4">D</text>
<text x="277.2" y="34.4">D</text>
<text x="16.3" y="82">C</text>
<text x="277.2" y="82">C</text>
<text x="16.3" y="129.6">B</text>
<text x="277.2" y="129.6">B</text>
<text x="16.3" y="177.1">A</text>
<text x="277.2" y="177.1">A</text>
<text x="200.4" y="192">Date:</text>
<text x="219.5" y="191.7">Monday, September 05, 2022</text>
<text x="252.1" y="192">Rev:</text>
<text x="200.4" y="197.1">Designed_by:</text>
<text x="219.5" y="197.4">Totti</text>
<text x="252.1" y="197.4">Sheet:</text>
<text x="44.1" y="201.2">5</text>
<text x="95.7" y="201.2">4</text>
<text x="147.4" y="201.2">3</text>
<text x="199" y="201.2">2</text>
<text x="250.7" y="201.2">1</text>
</g>
<g font-size="1.9" fill="#00f">
<text x="107.7" y="113">STDA_SSRX+</text>
<text x="107.7" y="110.3">STDA_SSRX-</text>
<text x="107.5" y="118.8">STDA_SSTX-</text>
<text x="108.3" y="115.5">GND_DRAIN</text>
<text x="107.5" y="121.5">STDA_SSTX+</text>
<text x="107.7" y="172.9">STDA_SSRX+</text>
<text x="107.7" y="170.2">STDA_SSRX-</text>
<text x="107.5" y="178.6">STDA_SSTX-</text>
<text x="108.3" y="175.3">GND_DRAIN</text>
<text x="107.5" y="181.3">STDA_SSTX+</text>
</g>
</svg>
